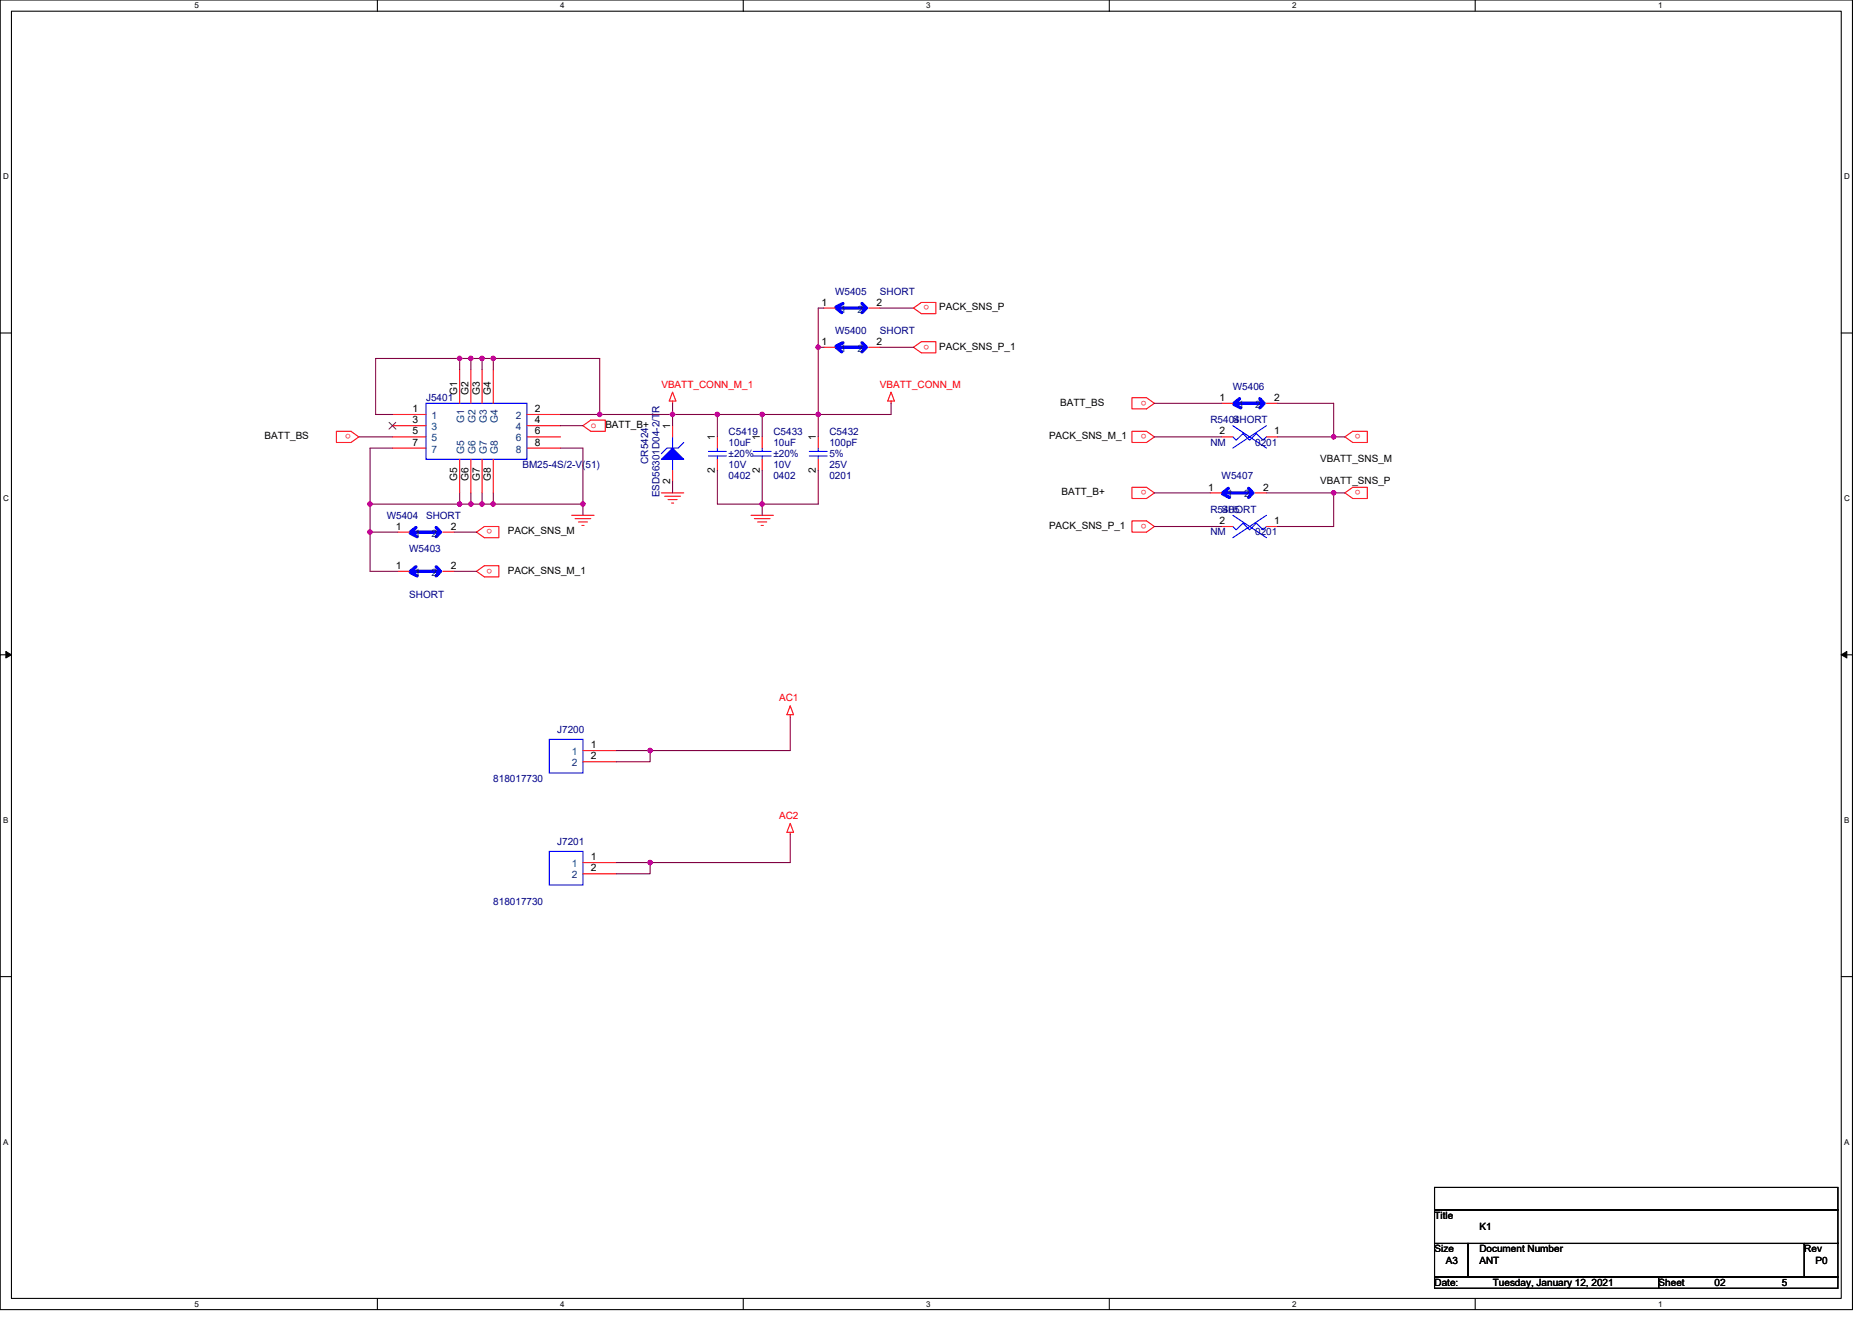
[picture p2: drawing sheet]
<svg xmlns="http://www.w3.org/2000/svg" width="297mm" height="210mm" viewBox="0 0 297 210" stroke-linecap="round" stroke-linejoin="round" font-family="sans-serif">
<path d="M0 0h293.9v207.9h-293.9zM1.8 1.8h290.4v204.3h-290.4z" fill="none" stroke="#000" stroke-width=".17"/>
<g fill="#fff">
<path d="M30.8 .2h.7v1.4h-.7z"/>
<path d="M30.8 206.3h.7v1.4h-.7z"/>
</g>
<path d="M59.9 0v1.8M59.9 206.1v1.8" fill="none" stroke="#000" stroke-width=".17"/>
<g fill="#fff">
<path d="M88.9 .2h.7v1.4h-.7z"/>
<path d="M88.9 206.3h.7v1.4h-.7z"/>
</g>
<path d="M117.9 0v1.8M117.9 206.1v1.8" fill="none" stroke="#000" stroke-width=".17"/>
<g fill="#fff">
<path d="M147 .2h.7v1.4h-.7z"/>
<path d="M147 206.3h.7v1.4h-.7z"/>
</g>
<path d="M176 0v1.8M176 206.1v1.8" fill="none" stroke="#000" stroke-width=".17"/>
<g fill="#fff">
<path d="M205 .2h.7v1.4h-.7z"/>
<path d="M205 206.3h.7v1.4h-.7z"/>
</g>
<path d="M234.1 0v1.8M234.1 206.1v1.8" fill="none" stroke="#000" stroke-width=".17"/>
<g fill="#fff">
<path d="M263.1 .2h.7v1.4h-.7z"/>
<path d="M263.1 206.3h.7v1.4h-.7z"/>
<path d="M.5 27.3h.9v1.4h-.9z"/>
<path d="M292.6 27.3h.9v1.4h-.9z"/>
<path d="M.5 78.4h.9v1.4h-.9z"/>
<path d="M292.6 78.4h.9v1.4h-.9z"/>
</g>
<path d="M0 52.9h1.8M292.2 52.9h1.7" fill="none" stroke="#000" stroke-width=".17"/>
<g fill="#fff">
<path d="M.5 129.5h.8v1.4h-.8z"/>
<path d="M292.6 129.5h.9v1.4h-.9z"/>
</g>
<path d="M0 103.9h1.8M292.2 103.9h1.7" fill="none" stroke="#000" stroke-width=".17"/>
<path d="M.9 103.4l.9 .5-.9 .5zM292.2 103.9l.8-.5v1z" fill="#000" stroke="#000" stroke-width=".16"/>
<g fill="#fff">
<path d="M.5 180.5h.8v1.4h-.8z"/>
<path d="M292.6 180.5h.9v1.4h-.9z"/>
</g>
<path d="M0 155h1.8M292.2 155h1.7M227.6 188.5h64v3.5h-64zM227.6 192h64v5.4h-64zM227.6 197.4h5.4v5.3h-5.4zM233 197.4h53.3v5.3h-53.3zM286.3 197.4h5.3v5.3h-5.3zM227.6 202.7h35.6v1.8h-35.6zM263.2 202.7h28.4v1.8h-28.4z" fill="none" stroke="#000" stroke-width=".17"/>
<g fill="none" stroke="#f00" stroke-width=".17">
<path d="M72.9 58.7v5.3M74.7 58.7v5.3M76.5 58.7v5.3M78.3 58.7v5.3M130.7 55.1h1.8M130.7 48.9h1.8M137.8 55.1h1.8M137.8 48.9h1.8M144.9 55.1l1.3-.9h2.3v1.8h-2.3zM144.9 48.9l1.3-.9h2.3v1.8h-2.3zM53.4 68.5h2.3l1.2 .8-1.2 .9h-2.3zM62.3 65.8h5.3"/>
<path d="M62.3 71.1h5.3M62.3 67.6h5.3M62.3 69.3h5.3M72.9 72.9v5.3M74.7 72.9v5.3M76.5 72.9v5.3M78.3 72.9v5.3M83.6 65.8h5.3M83.6 69.3h5.3M83.6 67.6h5.3M83.6 71.1h5.3M92.5 67.6l1.2-.9h2.4v1.8h-2.4z"/>
<path d="M104.9 78.2h3.6M105.5 78.8h2.5M106 79.3h1.4M106.5 79.8h.4M106.7 62.2l.5 1.4h-1zM106.7 63.6v.4M106.7 74.7v1.8M106.7 67.6v1.7M113.8 69.3v1.8M113.8 72.9v1.8M120.9 69.3v1.8M120.9 72.9v1.8"/>
<path d="M129.8 69.3v1.8M129.8 72.9v1.8M141.4 62.2l.5 1.4h-1zM141.4 63.6v.4M179.6 63.1h2.3l1.3 .9-1.3 .9h-2.3zM179.6 68.5h2.3l1.3 .8-1.3 .9h-2.3zM179.6 77.3h2.3l1.3 .9-1.3 .9h-2.3zM192.1 78.2h1.7M193.8 69.3h1.8M193.8 64h1.8M199.2 78.2h1.8M201 69.3h1.7"/>
<path d="M201 64h1.7M213.4 69.3l1.2-.8h2.4v1.7h-2.4zM213.4 78.2l1.2-.9h2.4v1.8h-2.4zM63.2 90.7h1.7M63.2 84.5h1.7M70.3 90.7h1.7M70.3 84.5h1.7M75.6 90.7l1.3-.9h2.3v1.8h-2.3zM75.6 84.5l1.3-.9h2.3v1.7h-2.3zM90.7 81.8h3.6M91.2 82.3h2.5M91.8 82.8h1.4"/>
<path d="M92.3 83.4h.4M119.2 81.8h3.5M119.7 82.3h2.5M120.2 82.8h1.5M120.8 83.4h.3M179.6 82.7h2.3l1.3 .9-1.3 .9h-2.3zM193.8 83.6h1.8M201 83.6h1.7M92.5 119.1h5.3M125.4 112l.5 1.4h-1zM125.4 113.4v.4M92.5 136.9h5.3"/>
<path d="M92.5 138.7h5.3M92.5 120.9h5.3M125.4 130.7l.5 1.4h-1zM125.4 132.1v.4"/>
</g>
<g fill="none" stroke="#00f" stroke-width=".53">
<path d="M132.7 55.1l.9 .7M132.7 48.9l.9 .7M133 55.1h3.9M133 48.9h3.9M133.7 54.4l-1 .5M133.7 48.2l-1 .5M136.8 54.4l.7 .7M136.8 48.2l.7 .7M137.3 55.3l-.5 .5M137.3 49.1l-.5 .5M194 78.4l1.1 .6M194.4 78.2h3.9"/>
<path d="M194.9 77.5l-.9 .7M195.8 64.2l1.1 .5M196.1 64h4M196.7 63.3l-.9 .7M198.1 77.5l.5 .6M198.8 78.2l-.7 .8M199.9 63.3l.5 .5M200.6 64l-.7 .7M65.1 90.8l1.1 .6M65.1 84.6l1.1 .6M65.5 90.7h3.9M65.5 84.5h3.9"/>
<path d="M66 90l-.9 .7M66 83.7l-.9 .8M69.2 90l.5 .5M69.2 83.7l.5 .6M69.9 90.7l-.7 .7M69.9 84.5l-.7 .7"/>
</g>
<g fill="none" stroke="#00f" stroke-width=".17">
<path d="M67.6 64h16v8.9h-16zM106.7 72.9v1.8M106.7 69.3v1.8M108.5 70.2l-.9 .9h-1.8l-.9 .9M112.4 71.6h2.8M112.4 72.4h2.8M113.8 71.1v.5M113.8 72.4v.5M119.5 71.6h2.9M119.5 72.4h2.9M120.9 71.1v.5M120.9 72.4v.5"/>
<path d="M128.4 71.6h2.9M128.4 72.4h2.9M129.8 71.1v.5M129.8 72.4v.5M195.6 69.3l.5 .6 1.1-1.1 1.1 1.1 1-1.1 1.1 1.1 .6-.6M195.6 67.6l5.4 3.5M201 67.6l-5.4 3.5M195.6 83.6l.5 .5 1.1-1.1 1.1 1.1 1-1.1 1.1 1.1 .6-.5M195.6 81.8l5.4 3.5M201 81.8l-5.4 3.5M87.2 117.3h5.3v5.4h-5.3zM87.2 135.1h5.3v5.4h-5.3z"/>
</g>
<path d="M106.7 71.1l1.8 1.8h-3.6z" fill-rule="evenodd" fill="#00f" stroke="#00f" stroke-width=".17"/>
<path d="M61.7 67l1.1 1.1M62.8 67l-1.1 1.1" fill="none" stroke="#804000" stroke-width=".16"/>
<g fill="none" stroke="#800040" stroke-width=".17">
<path d="M72.9 56.9h1.8M72.9 56.9h-13.3v8.9h2.7M72.9 56.9v1.8M74.7 56.9h1.8M74.7 56.9v1.8M76.5 56.9v1.8M76.5 56.9h1.8M78.3 56.9v1.8M78.3 56.9h16.9v8.9M129.8 55.1v10.7M129.8 55.1h.9M130.7 48.9h-.9v6.2"/>
<path d="M139.6 55.1h5.3M139.6 48.9h5.3M56.9 69.3h5.4M62.3 71.1h-3.6v8.9M72.9 78.2v1.8M74.7 78.2v1.8M76.5 78.2v1.8M78.3 78.2v1.8M88.9 65.8h6.3M88.9 67.6h3.6M88.9 71.1h3.6v8.9M95.2 65.8h11.5"/>
<path d="M106.7 64v1.8M106.7 65.8v1.8M106.7 76.5v1.7M106.7 65.8h7.1M113.8 65.8v3.5M113.8 74.7v5.3h7.1M113.8 65.8h7.1M120.9 65.8v3.5M120.9 65.8h8.9M120.9 74.7v5.3M129.8 65.8v3.5M129.8 74.7v5.3h-8.9"/>
<path d="M141.4 64v1.8h-11.6M183.2 78.2h8.9M183.2 64h10.6M183.2 69.3h10.6M201 78.2h10.6M202.7 64h8.9v5.3M202.7 69.3h8.9M211.6 69.3h1.8M211.6 78.2v5.4h-8.9M211.6 78.2h1.8M58.7 84.5v6.2h4.5M58.7 84.5h4.5"/>
<path d="M72 84.5h3.6M72 90.7h3.6M72.9 80h1.8M72.9 80h-14.2v4.5M74.7 80h1.8M76.5 80h1.8M78.3 80h14.2M92.5 80v1.8M120.9 80v1.8M183.2 83.6h10.6M97.8 119.1h5.4M125.4 113.8v5.3h-22.2v1.8h-5.4"/>
<path d="M97.8 136.9h5.4M125.4 132.5v4.4h-22.2v1.8h-5.4"/>
</g>
<g fill="#f0f" stroke="#f0f" stroke-width=".17">
<circle cx="72.9" cy="56.9" r=".35"/>
<circle cx="76.5" cy="56.9" r=".35"/>
<circle cx="74.7" cy="56.9" r=".35"/>
<circle cx="78.3" cy="56.9" r=".35"/>
<circle cx="95.1" cy="65.8" r=".35"/>
<circle cx="113.8" cy="65.8" r=".35"/>
<circle cx="106.7" cy="65.8" r=".35"/>
<circle cx="120.9" cy="65.8" r=".35"/>
<circle cx="129.8" cy="65.8" r=".35"/>
<circle cx="58.7" cy="80" r=".35"/>
<circle cx="92.5" cy="80" r=".35"/>
<circle cx="120.9" cy="80" r=".35"/>
<circle cx="72.9" cy="80" r=".35"/>
<circle cx="78.3" cy="80" r=".35"/>
<circle cx="76.5" cy="80" r=".35"/>
<circle cx="74.7" cy="80" r=".35"/>
<circle cx="211.6" cy="69.3" r=".35"/>
<circle cx="211.6" cy="78.2" r=".35"/>
<circle cx="103.2" cy="119.1" r=".35"/>
<circle cx="103.2" cy="136.9" r=".35"/>
<circle cx="58.7" cy="84.4" r=".35"/>
<circle cx="129.8" cy="55.1" r=".35"/>
</g>
<g font-size="1.6" fill="#000080">
<text x="132.5" y="46.8">W5405</text>
<text x="139.6" y="46.8">SHORT</text>
<text x="132.5" y="53">W5400</text>
<text x="139.6" y="53">SHORT</text>
<text x="67.6" y="63.6">J5401</text>
<text x="195.6" y="61.9">W5406</text>
<text x="115.6" y="69">C5419</text>
<text x="115.6" y="70.8">10uF</text>
<text x="122.7" y="69">C5433</text>
<text x="122.7" y="70.8">10uF</text>
<text x="131.6" y="69">C5432</text>
<text x="131.6" y="70.8">100pF</text>
<text x="192.1" y="67.2">R5404</text>
<text x="192.1" y="70.8">NM</text>
<text x="195.6" y="67.2">SHORT</text>
<text x="199.2" y="70.8">0201</text>
<text x="82.9" y="74.3">BM25-4S/2-V(51)</text>
<text x="102.9" y="73.6" transform="rotate(-90 102.9 73.6)">CR5424</text>
<text x="115.6" y="76.1">0402</text>
<text x="115.6" y="74.3">10V</text>
<text x="115.6" y="72.5">±20%</text>
<text x="122.7" y="76.1">0402</text>
<text x="122.7" y="74.3">10V</text>
<text x="122.7" y="72.5">±20%</text>
<text x="131.6" y="76.1">0201</text>
<text x="131.6" y="74.3">25V</text>
<text x="131.6" y="72.5">5%</text>
<text x="193.8" y="76.1">W5407</text>
<text x="61.4" y="82.3">W5404</text>
<text x="67.6" y="82.3">SHORT</text>
<text x="104.6" y="79" transform="rotate(-90 104.6 79)">ESD56301D04-2/TR</text>
<text x="192.1" y="81.4">R5405</text>
<text x="193.8" y="81.4">SHORT</text>
<text x="64.9" y="87.7">W5403</text>
<text x="192.1" y="85">NM</text>
<text x="199.2" y="85">0201</text>
<text x="64.9" y="94.9">SHORT</text>
<text x="88.4" y="116.3">J7200</text>
<text x="78.3" y="124.1">818017730</text>
<text x="88.4" y="134">J7201</text>
<text x="78.3" y="143.7">818017730</text>
</g>
<g font-size="1.6">
<text x="130.4" y="48.5">1</text>
<text x="139.1" y="48.5">2</text>
<text x="149" y="49.3">PACK_SNS_P</text>
<text x="130.4" y="54.7">1</text>
<text x="139.1" y="54.7">2</text>
<text x="149" y="55.5">PACK_SNS_P_1</text>
<text x="65.5" y="65.4">1</text>
<text x="72.6" y="62.8" transform="rotate(-90 72.6 62.8)">G1</text>
<text x="74.3" y="62.8" transform="rotate(-90 74.3 62.8)">G2</text>
<text x="76.1" y="62.8" transform="rotate(-90 76.1 62.8)">G3</text>
<text x="77.9" y="62.8" transform="rotate(-90 77.9 62.8)">G4</text>
<text x="84.9" y="65.4">2</text>
<text x="168.2" y="64.4">BATT_BS</text>
<text x="193.5" y="63.6">1</text>
<text x="202.2" y="63.6">2</text>
<text x="42" y="69.7">BATT_BS</text>
<text x="65.5" y="70.7">7</text>
<text x="65.5" y="67.2">3</text>
<text x="65.5" y="69">5</text>
<text x="84.9" y="69">6</text>
<text x="84.9" y="67.2">4</text>
<text x="84.9" y="70.7">8</text>
<text x="96.1" y="67.9">BATT_B+</text>
<text x="106.3" y="68.1" transform="rotate(-90 106.3 68.1)">1</text>
<text x="113.4" y="69.9" transform="rotate(-90 113.4 69.9)">1</text>
<text x="120.6" y="69.9" transform="rotate(-90 120.6 69.9)">1</text>
<text x="129.5" y="69.9" transform="rotate(-90 129.5 69.9)">1</text>
<text x="166.5" y="69.7">PACK_SNS_M_1</text>
<text x="193.5" y="69">2</text>
<text x="202.2" y="69">1</text>
<text x="72.6" y="76.3" transform="rotate(-90 72.6 76.3)">G5</text>
<text x="74.3" y="76.3" transform="rotate(-90 74.3 76.3)">G6</text>
<text x="76.1" y="76.3" transform="rotate(-90 76.1 76.3)">G7</text>
<text x="77.9" y="76.3" transform="rotate(-90 77.9 76.3)">G8</text>
<text x="106.3" y="76.8" transform="rotate(-90 106.3 76.8)">2</text>
<text x="113.4" y="75.1" transform="rotate(-90 113.4 75.1)">2</text>
<text x="120.6" y="75.1" transform="rotate(-90 120.6 75.1)">2</text>
<text x="129.5" y="75.1" transform="rotate(-90 129.5 75.1)">2</text>
<text x="191.7" y="77.9">1</text>
<text x="200.4" y="77.9">2</text>
<text x="209.5" y="73.3">VBATT_SNS_M</text>
<text x="209.5" y="76.8">VBATT_SNS_P</text>
<text x="166.5" y="83.9">PACK_SNS_P_1</text>
<text x="168.4" y="78.6">BATT_B+</text>
<text x="193.5" y="83.2">2</text>
<text x="202.2" y="83.2">1</text>
<text x="62.8" y="84.1">1</text>
<text x="71.5" y="84.1">2</text>
<text x="80.6" y="84.8">PACK_SNS_M</text>
<text x="62.8" y="90.3">1</text>
<text x="71.5" y="90.3">2</text>
<text x="80.6" y="91">PACK_SNS_M_1</text>
<text x="93.7" y="118.7">1</text>
<text x="93.7" y="120.5">2</text>
<text x="93.7" y="136.5">1</text>
<text x="93.7" y="138.3">2</text>
<text x="227.6" y="193.4">Title</text>
<text x="234.7" y="195.2">K1</text>
<text x="227.6" y="198.8">Size</text>
<text x="229.4" y="200.6">A3</text>
<text x="234.7" y="198.8">Document Number</text>
<text x="234.7" y="200.6">ANT</text>
<text x="286.3" y="198.8">Rev</text>
<text x="288.1" y="200.6">P0</text>
<text x="227.6" y="204.1">Date:</text>
<text x="236.9" y="204.1">Tuesday, January 12, 2021</text>
<text x="263.2" y="204.1">Sheet</text>
<text x="272.1" y="204.1">02</text>
<text x="282.7" y="204.1">5</text>
</g>
<g font-size="1.6" fill="#004080">
<text x="133.4" y="49.6">1</text>
<text x="136.1" y="49.6">2</text>
<text x="133.4" y="55.8">1</text>
<text x="136.1" y="55.8">2</text>
<text x="196.5" y="64.7">1</text>
<text x="199.2" y="64.7">2</text>
<text x="68.5" y="66.5">1</text>
<text x="68.5" y="71.8">7</text>
<text x="68.5" y="68.3">3</text>
<text x="68.5" y="70.1">5</text>
<text x="73.7" y="67.1" transform="rotate(-90 73.7 67.1)">G1</text>
<text x="75.5" y="67.1" transform="rotate(-90 75.5 67.1)">G2</text>
<text x="77.2" y="67.1" transform="rotate(-90 77.2 67.1)">G3</text>
<text x="79" y="67.1" transform="rotate(-90 79 67.1)">G4</text>
<text x="81.8" y="66.5">2</text>
<text x="81.8" y="70.1">6</text>
<text x="81.8" y="68.3">4</text>
<text x="81.8" y="71.8">8</text>
<text x="73.7" y="72" transform="rotate(-90 73.7 72)">G5</text>
<text x="75.5" y="72" transform="rotate(-90 75.5 72)">G6</text>
<text x="77.2" y="72" transform="rotate(-90 77.2 72)">G7</text>
<text x="79" y="72" transform="rotate(-90 79 72)">G8</text>
<text x="194.7" y="79">1</text>
<text x="197.4" y="79">2</text>
<text x="65.8" y="85.2">1</text>
<text x="68.5" y="85.2">2</text>
<text x="65.8" y="91.4">1</text>
<text x="68.5" y="91.4">2</text>
<text x="90.7" y="119.8">1</text>
<text x="90.7" y="121.6">2</text>
<text x="90.7" y="137.6">1</text>
<text x="90.7" y="139.4">2</text>
</g>
<g font-size="1.6" fill="#f00">
<text x="147.4" y="48.5" transform="rotate(180 147.4 48.5)">o</text>
<text x="147.4" y="54.7" transform="rotate(180 147.4 54.7)">o</text>
<text x="104.9" y="61.5">VBATT_CONN_M_1</text>
<text x="139.6" y="61.5">VBATT_CONN_M</text>
<text x="181.9" y="63.6" transform="rotate(180 181.9 63.6)">o</text>
<text x="55.7" y="68.9" transform="rotate(180 55.7 68.9)">o</text>
<text x="93.7" y="67.9">o</text>
<text x="181.9" y="68.9" transform="rotate(180 181.9 68.9)">o</text>
<text x="215.9" y="68.9" transform="rotate(180 215.9 68.9)">o</text>
<text x="181.9" y="77.8" transform="rotate(180 181.9 77.8)">o</text>
<text x="215.9" y="77.8" transform="rotate(180 215.9 77.8)">o</text>
<text x="181.9" y="83.1" transform="rotate(180 181.9 83.1)">o</text>
<text x="78.1" y="84" transform="rotate(180 78.1 84)">o</text>
<text x="78.1" y="90.3" transform="rotate(180 78.1 90.3)">o</text>
<text x="123.6" y="111.3">AC1</text>
<text x="123.6" y="130">AC2</text>
</g>
<g font-size="1.3">
<text x="30.8" y="1.3">5</text>
<text x="88.9" y="1.3">4</text>
<text x="147" y="1.3">3</text>
<text x="205" y="1.3">2</text>
<text x="263.1" y="1.3">1</text>
<text x=".5" y="28.4">D</text>
<text x="292.6" y="28.4">D</text>
<text x=".5" y="79.5">C</text>
<text x="292.6" y="79.5">C</text>
<text x=".5" y="130.6">B</text>
<text x="292.6" y="130.6">B</text>
<text x=".5" y="181.7">A</text>
<text x="292.6" y="181.7">A</text>
<text x="30.8" y="207.4">5</text>
<text x="88.9" y="207.4">4</text>
<text x="147" y="207.4">3</text>
<text x="205" y="207.4">2</text>
<text x="263.1" y="207.4">1</text>
</g>
</svg>
